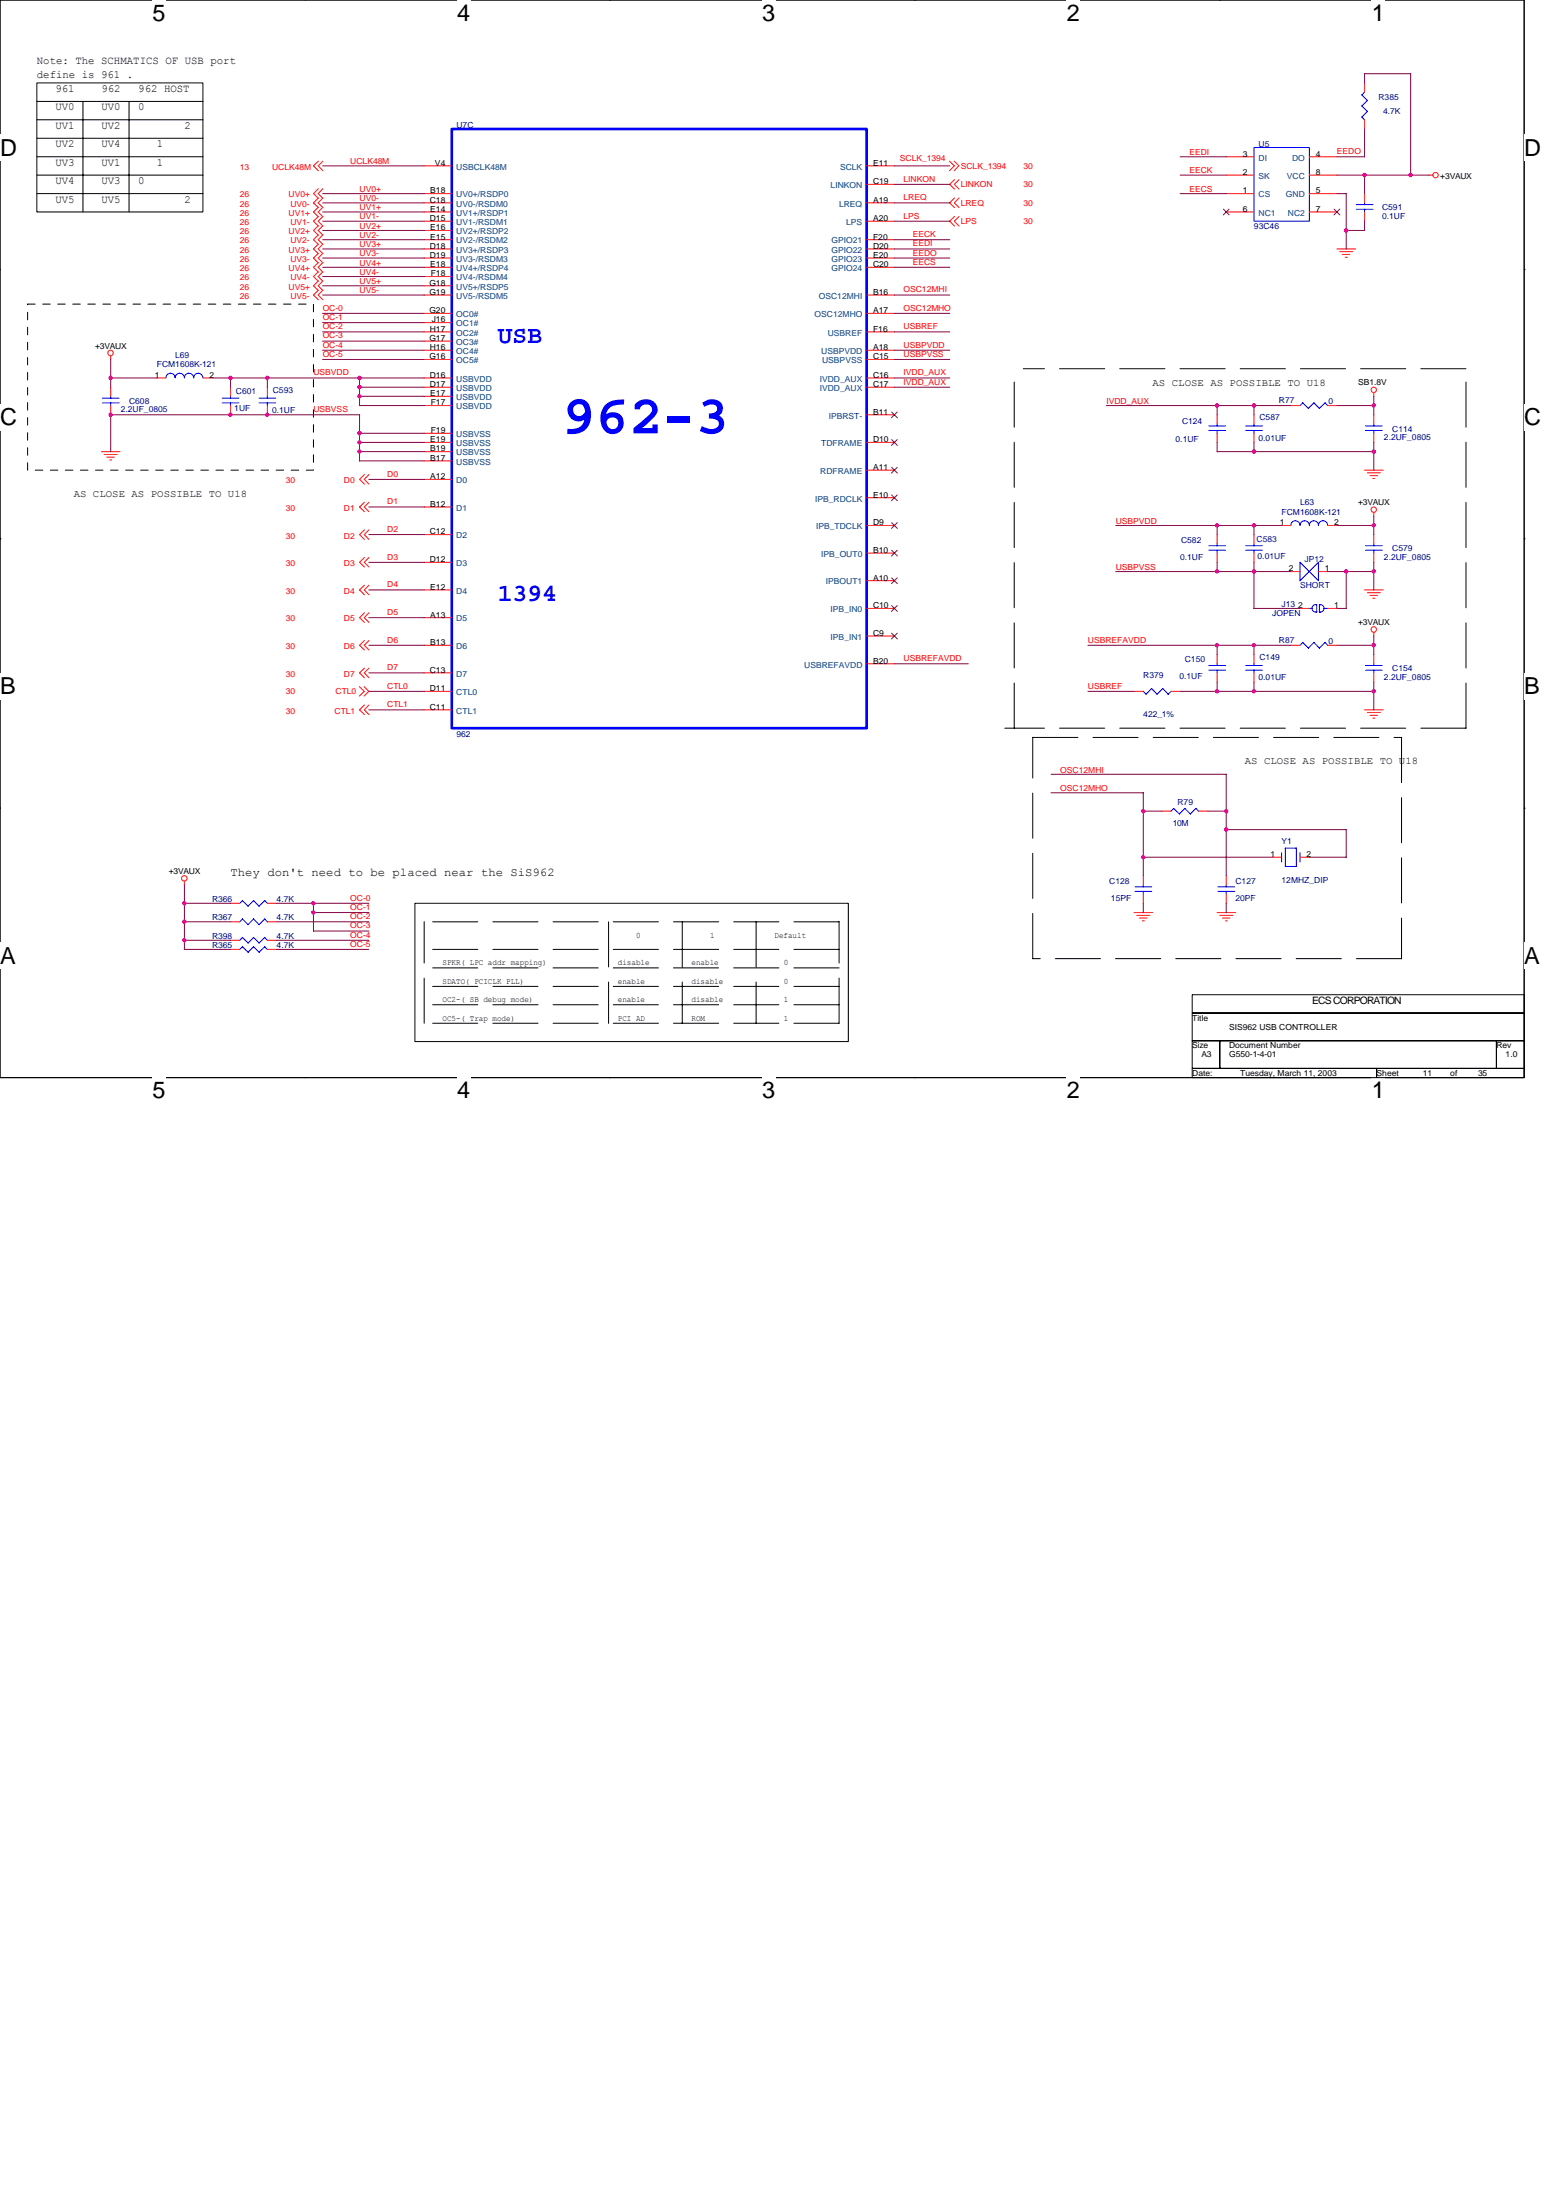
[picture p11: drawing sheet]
<svg xmlns="http://www.w3.org/2000/svg" width="210mm" height="297mm" viewBox="0 0 210 297" stroke-linecap="round" stroke-linejoin="round" font-family="sans-serif">
<path d="M0 0h205.7v145.5h-205.7z" fill="none" stroke="#000" stroke-width=".13"/>
<g fill="#fff">
<path d="M20.6 0h1.7v3.5h-1.7z"/>
<path d="M20.6 145.5h1.7v3.5h-1.7z"/>
</g>
<path d="M41.1 0h.1M41.1 145.5h.1" fill="none" stroke="#000" stroke-width=".13"/>
<g fill="#fff">
<path d="M61.7 0h1.8v3.5h-1.8z"/>
<path d="M61.7 145.5h1.8v3.5h-1.8z"/>
</g>
<path d="M82.3 0h.1M82.3 145.5h.1" fill="none" stroke="#000" stroke-width=".13"/>
<g fill="#fff">
<path d="M102.9 0h1.7v3.5h-1.7z"/>
<path d="M102.9 145.5h1.7v3.5h-1.7z"/>
</g>
<path d="M123.4 0h.1M123.4 145.5h.1" fill="none" stroke="#000" stroke-width=".13"/>
<g fill="#fff">
<path d="M144 0h1.8v3.5h-1.8z"/>
<path d="M144 145.5h1.8v3.5h-1.8z"/>
</g>
<path d="M164.6 0h.1M164.6 145.5h.1" fill="none" stroke="#000" stroke-width=".13"/>
<g fill="#fff">
<path d="M185.2 0h1.7v3.5h-1.7z"/>
<path d="M185.2 145.5h1.7v3.5h-1.7z"/>
<path d="M0 18.2h2.3v3.5h-2.3z"/>
<path d="M205.7 18.2h2.3v3.5h-2.3z"/>
<path d="M0 54.5h2.3v3.6h-2.3z"/>
<path d="M205.7 54.5h2.3v3.6h-2.3z"/>
</g>
<path d="M0 36.4h.1M205.7 36.4h.1" fill="none" stroke="#000" stroke-width=".13"/>
<g fill="#fff">
<path d="M0 90.9h2.1v3.5h-2.1z"/>
<path d="M205.7 90.9h2.1v3.5h-2.1z"/>
</g>
<path d="M0 72.7h.1M205.7 72.7h.1" fill="none" stroke="#000" stroke-width=".13"/>
<g fill="#fff">
<path d="M0 127.3h2.1v3.5h-2.1z"/>
<path d="M205.7 127.3h2.2v3.5h-2.2z"/>
</g>
<g fill="none" stroke="#000" stroke-width=".13">
<path d="M5 11.2h22.4v17.4h-22.4zM5 13.7h22.4M5 16.2h22.4M5 18.7h22.4M11.2 13.7v14.9M17.4 13.7v14.9M5 21.2h22.4M5 23.6h22.4M5 26.1h22.4M0 109.1h.1M205.7 109.1h.1M56 122h58.5v18.6h-58.5z"/>
<path d="M160.9 134.3h44.8v2.5h-44.8zM160.9 136.8h44.8v3.7h-44.8zM160.9 140.5h3.8v3.8h-3.8zM160.9 144.3h24.9v1.2h-24.9zM164.7 140.5h37.3v3.8h-37.3zM185.8 144.3h19.9v1.2h-19.9zM202 140.5h3.7v3.8h-3.7z"/>
</g>
<g fill="none" stroke="#000" stroke-width=".13" stroke-dasharray="6.1 2">
<path d="M197.9 49.8h-59.8M136.9 98.3v-48.5M139.4 99.6h49.8M189.2 99.6v29.9M197.9 98.3v-48.5M197.9 98.3h-62.3M57.3 138.2v-13.8M82.1 124.5v13.7M92.1 124.5v13.7M102.1 124.5v13.7M113.3 138.2v-13.8M113.3 133.2h-56.1"/>
<path d="M113.3 135.7h-56.1M113.3 138.2h-56.1M113.3 124.5h-56.1M113.3 130.7h-56.1M113.3 128.2h-56.1M139.4 129.4v-29.9M189.2 129.4h-49.8"/>
</g>
<path d="M3.7 41.1h38.6v22.4h-38.6v-22.4" fill="none" stroke="#000" stroke-width=".13" stroke-dasharray="1 1 1 1 1 1 1 1"/>
<g fill="none" stroke="#f00" stroke-width=".13">
<path d="M184.2 11.2v1.2M184.2 16.2v1.2M43 30.5l-.7 .6 .7 .6M43 35.5l-.7 .6 .7 .6M43 36.7l-.7 .6 .7 .7M43 25.5l-.7 .6 .7 .7M43 34.2l-.7 .6 .7 .7M43 33l-.7 .6 .7 .6M43 26.7l-.7 .7 .7 .6M43 28l-.7 .6 .7 .7M43 31.7l-.7 .7 .7 .6M43 39.2l-.7 .6 .7 .7"/>
<path d="M43 37.9l-.7 .7 .7 .6M43 29.2l-.7 .7 .7 .6M43 21.8l-.7 .6 .7 .7M43.6 30.5l-.7 .6 .7 .6M43.6 35.5l-.7 .6 .7 .6M43.6 36.7l-.7 .6 .7 .7M43.6 25.5l-.7 .6 .7 .7M43.6 34.2l-.7 .6 .7 .7M43.6 33l-.7 .6 .7 .6M43.6 26.7l-.7 .7 .7 .6M43.6 28l-.7 .6 .7 .7M43.6 31.7l-.7 .7 .7 .6"/>
<path d="M43.6 39.2l-.7 .6 .7 .7M43.6 37.9l-.7 .7 .7 .6M43.6 29.2l-.7 .7 .7 .6M43.6 21.8l-.7 .6 .7 .7M57.3 33.6h3.7M57.3 26.1h3.7M57.3 28.6h3.7M57.3 22.4h3.7M57.3 27.4h3.7M57.3 29.9h3.7M57.3 31.1h3.7M57.3 32.4h3.7"/>
<path d="M57.3 34.8h3.7M57.3 36.1h3.7M57.3 37.3h3.7M57.3 38.6h3.7M57.3 39.8h3.7M117 33.6h3.7M117 22.4h3.7M117 27.4h3.7M117 29.9h3.7M117 32.4h3.7M117 34.8h3.7M117 36.1h3.7"/>
<path d="M117 39.8h3.7M117 24.9h3.7M128.2 21.8l.6 .6-.6 .7M128.8 21.8l.6 .6-.6 .7M128.8 26.7l-.6 .7 .6 .6M128.8 24.3l-.6 .6 .6 .6M128.8 29.2l-.6 .7 .6 .6M129.5 26.7l-.7 .7 .7 .6M129.5 24.3l-.7 .6 .7 .6M129.5 29.2l-.7 .7 .7 .6M165.5 23.6h3.8M165.5 21.2h3.8"/>
<path d="M165.5 26.1h3.8M165.5 28.6h3.8M176.7 23.6h3.8M176.7 21.2h3.8M176.7 26.1h3.8M176.7 28.6h3.8M180.5 33.6h2.5M180.8 34h1.8M181.2 34.4h1M181.6 34.7h.3M184.2 26.1v1.3M184.2 28.6v1.3"/>
<path d="M192.9 23.6h.5M14.9 48v.6M14.9 52.3v1.2M14.9 54.8v1.2M21.2 51h1.2M27.4 51h1.2M31.1 52.3v1.2M31.1 54.8v1.2M36.1 52.3v1.2M36.1 54.8v1.2M57.3 51h3.7M57.3 54.8h3.7"/>
<path d="M57.3 42.3h3.7M57.3 43.6h3.7M57.3 44.8h3.7M57.3 46.1h3.7M57.3 47.3h3.7M57.3 48.5h3.7M57.3 53.5h3.7M57.3 59.7h3.7M57.3 58.5h3.7M57.3 52.3h3.7M117 51h3.7M117 42.3h3.7"/>
<path d="M117 44.8h3.7M117 47.3h3.7M117 48.5h3.7M117 59.7h3.7M117 52.3h3.7M117 56h3.7M164.3 56v1.3M164.3 58.5v1.2M169.3 56v1.3M169.3 58.5v1.2M174.2 54.8h1.3M179.2 54.8h1.3"/>
<path d="M185.4 53v.5M185.4 56v1.3M185.4 58.5v1.2M13.7 61h2.5M14.1 61.4h1.7M14.4 61.7h1M14.8 62.1h.3M49.2 67.8l-.7 .7 .7 .6M49.2 64.1l-.7 .6 .7 .7M49.2 71.5l-.7 .7 .7 .6M49.2 75.3l-.7 .6 .7 .7M49.2 79l-.7 .7 .7 .6"/>
<path d="M49.8 67.8l-.6 .7 .6 .6M49.8 64.1l-.6 .6 .6 .7M49.8 71.5l-.6 .7 .6 .6M49.8 75.3l-.6 .6 .6 .7M49.8 79l-.6 .7 .6 .6M57.3 79.7h3.7M57.3 61h3.7M57.3 64.7h3.7M57.3 68.5h3.7M57.3 72.2h3.7M57.3 75.9h3.7M57.3 62.2h3.7"/>
<path d="M117 63.5h3.7M117 71h3.7M117 67.2h3.7M117 74.7h3.7M117 78.4h3.7M164.3 72.2v1.2M164.3 74.7v1.2M169.3 72.2v1.2M169.3 74.7v1.2M173 71h1.2M174.2 77.2h1.3M178 77.2h1.2"/>
<path d="M179.2 71h1.3M184.2 79.7h2.5M184.2 63.5h2.5M184.6 63.8h1.7M184.9 64.2h1M185.3 64.6h.3M185.4 69.2v.5M185.4 72.2v1.2M185.4 74.7v1.2M48.5 92.7l.7 .6-.7 .7M49.1 92.7l.7 .6-.7 .7M49.2 82.7l-.7 .7 .7 .6"/>
<path d="M49.2 86.5l-.7 .6 .7 .7M49.2 90.2l-.7 .6 .7 .7M49.2 95.2l-.7 .6 .7 .7M49.8 82.7l-.6 .7 .6 .6M49.8 86.5l-.6 .6 .6 .7M49.8 90.2l-.6 .6 .6 .7M49.8 95.2l-.6 .6 .6 .7M57.3 95.8h3.7M57.3 87.1h3.7M57.3 90.8h3.7M57.3 83.4h3.7M57.3 93.3h3.7"/>
<path d="M117 82.1h3.7M117 85.9h3.7M117 89.6h3.7M153.1 93.3h1.2M158.1 93.3h1.2M164.3 88.4v1.2M164.3 90.8v1.3M169.3 88.4v1.2M169.3 90.8v1.3M174.2 87.1h1.3M175.5 82.1h1.2M179.2 82.1h1.3"/>
<path d="M179.2 87.1h1.3M184.2 95.8h2.5M184.6 96.2h1.7M184.6 80h1.7M184.9 96.6h1M184.9 80.4h1M185.3 97h.3M185.3 80.8h.3M185.4 85.4v.5M185.4 88.4v1.2M185.4 90.8v1.3M24.9 119v.5"/>
<path d="M154.3 118.2v1.3M156.8 109.5h1.3M161.8 109.5h1.2M165.5 118.2v1.3M171.7 115.7h1.3M175.5 115.7h1.2M31.1 127h1.3M31.1 124.5h1.3M31.1 128.2h1.3M31.1 122h1.3M36.1 127h1.2M36.1 124.5h1.2"/>
<path d="M36.1 128.2h1.2M36.1 122h1.2M153.1 123.2h2.5M153.5 123.6h1.7M153.8 124h1M154.2 124.3h.3M154.3 120.7v1.3M164.3 123.2h2.5M164.7 123.6h1.7M165 124h1M165.4 124.3h.3M165.5 120.7v1.3"/>
<circle cx="193.8" cy="23.6" r=".36"/>
<circle cx="14.9" cy="47.7" r=".37"/>
<circle cx="185.4" cy="52.6" r=".36"/>
<circle cx="185.4" cy="68.8" r=".36"/>
<circle cx="185.4" cy="85" r=".37"/>
<circle cx="24.9" cy="118.6" r=".37"/>
</g>
<g fill="none" stroke="#00f" stroke-width=".13">
<path d="M169.3 19.9h7.4v10h-7.4zM183.8 15.8l.4 .4M183.8 14.3l.8 .7M183.8 12.8l.8 .8M184.2 12.4l-.4 .4M184.6 15l-.8 .8M184.6 13.5l-.8 .8M183.1 28.3h2.2M183.1 27.6h2.2M184.2 27.4v.2M184.2 28.2v.4M13.8 54.4h2.3"/>
<path d="M13.8 53.8h2.3M14.9 53.5v.3M14.9 54.4v.4M22.4 51a.62 .62 0 0 1 .6-.6 .62 .62 0 0 1 .6 .6 .62 .62 0 0 1 .7-.6 .62 .62 0 0 1 .6 .6 .62 .62 0 0 1 .6-.6 .62 .62 0 0 1 .6 .6 .62 .62 0 0 1 .7-.6 .62 .62 0 0 1 .6 .6M30 54.4h2.3M30 53.8h2.3M31.1 53.5v.3M31.1 54.4v.4M35 54.4h2.2M35 53.8h2.2M36.1 53.5v.3M36.1 54.4v.4"/>
<path d="M163.2 58.1h2.2M163.2 57.5h2.2M164.3 57.3v.2M164.3 58.1v.4M168.1 58.1h2.3M168.1 57.5h2.3M169.3 57.3v.2M169.3 58.1v.4M175.9 54.4l.7 .8M175.9 54.4l-.4 .4M177.4 54.4l.7 .8M177.4 54.4l-.8 .7"/>
<path d="M178.9 54.4l.3 .4M178.9 54.4l-.8 .7M184.3 58.1h2.3M184.3 57.5h2.3M185.4 57.3v.2M185.4 58.1v.4M163.2 74.3h2.2M163.2 73.7h2.2M164.3 73.4v.3M164.3 74.3v.4M168.1 74.3h2.3M168.1 73.7h2.3"/>
<path d="M169.3 73.4v.3M169.3 74.3v.4M174.2 70.9a.62 .62 0 0 1 .7-.6 .62 .62 0 0 1 .6 .6 .62 .62 0 0 1 .6-.6 .62 .62 0 0 1 .6 .6 .61 .61 0 0 1 .7-.6 .61 .61 0 0 1 .6 .6 .62 .62 0 0 1 .6-.6 .62 .62 0 0 1 .6 .6M175.5 75.9v2.5M175.5 75.9l2.5 2.5M178 75.9v2.5M178 75.9l-2.5 2.5M184.3 74.3h2.3M184.3 73.7h2.3M185.4 73.4v.3M185.4 74.3v.4M154.3 93.3l.4 .4"/>
<path d="M155.4 92.9l.8 .8M155.4 93l-.7 .7M156.9 92.9l.8 .8M157 93l-.8 .7M158.1 93.3l-.4 .4M163.2 90.5h2.2M163.2 89.9h2.2M164.3 89.6v.3M164.3 90.5v.3M168.1 90.5h2.3M168.1 89.9h2.3M169.3 89.6v.3"/>
<path d="M169.3 90.5v.3M175.9 86.7l.7 .8M175.9 86.7l-.4 .4M176.6 87.5l.8-.8 .7 .8M176.7 82.1h.4M177.6 82.6a.51 .51 0 0 1-.5-.5 .51 .51 0 0 1 .6-.5v1h-.1M178.2 81.6a.51 .51 0 0 1 .5 .6 .51 .51 0 0 1-.6 .4v-1h.1M178.7 82.1h.5M178.9 86.7l.3 .4M178.9 86.7l-.8 .8M184.3 90.5h2.3M184.3 89.9h2.3"/>
<path d="M185.4 89.6v.3M185.4 90.5v.3M153.2 119.7h2.3M154.3 119.5v.3M158.4 109.2l.8 .7M158.5 109.1l-.4 .4M159.9 109.2l.8 .7M160 109.1l-.8 .8M161.4 109.2l.4 .3M161.4 109.1l-.7 .8M164.4 119.7h2.3M165.5 119.5v.3"/>
<path d="M173 115.1v1.3M175 117v-2.5h-1.5v2.5h1.5M175.5 115.1v1.3M32.4 122l.3-.4 .8 .8M32.7 126.6l.8 .7M32.7 124.1l.8 .8M32.7 127.8l.8 .8M32.7 126.6l-.3 .4M32.7 124.1l-.3 .4M32.7 127.8l-.3 .4M34.2 126.6l.8 .7M34.2 124.1l.8 .8"/>
<path d="M34.2 127.8l.8 .8M34.2 121.6l.8 .8M34.2 126.6l-.7 .7M34.2 124.1l-.7 .7M34.2 127.8l-.7 .8M34.2 121.6l-.7 .7M35.7 126.6l.4 .4M35.7 124.1l.4 .4M35.7 127.8l.4 .4M35.8 126.6l-.8 .7M35.8 124.1l-.8 .7M35.8 127.8l-.8 .8"/>
<path d="M36.1 122l-.3-.4-.8 .7M153.2 120.4h2.3M154.3 120.3v.4M164.4 120.4h2.3M165.5 120.3v.4"/>
</g>
<g fill="none" stroke="#804000" stroke-width=".13">
<path d="M165.1 28.2l.8 .8M165.9 28.2l-.8 .8M180.1 28.2l.8 .8M180.8 28.2l-.7 .8M120.4 55.6l.7 .8M120.4 59.4l.7 .7M121.1 55.6l-.8 .8M121.1 59.4l-.8 .7M120.4 63.1l.7 .8M120.4 66.8l.7 .8M120.4 74.3l.7 .8M120.4 78l.7 .8"/>
<path d="M120.4 70.6l.7 .8M121.1 63.1l-.8 .8M121.1 66.8l-.8 .8M121.1 74.3l-.8 .8M121.1 78l-.8 .8M121.1 70.6l-.8 .8M120.4 81.8l.7 .7M120.4 85.5l.7 .8M121.1 81.8l-.8 .7M121.1 85.5l-.8 .8"/>
</g>
<path d="M61 17.4h56v80.9h-56z" fill="none" stroke="#00f" stroke-width=".36"/>
<g fill="none" stroke="#800040" stroke-width=".13">
<path d="M184.2 9.9v1.3M184.2 17.4v3.8M184.2 9.9h6.2v13.8M43.6 27.4h13.7M43.6 36.1h13.7M43.6 39.8h13.7M43.6 28.6h13.7M43.6 33.6h13.7M43.6 37.3h13.7M43.6 38.6h13.7M43.6 32.4h13.7M43.6 29.9h13.7"/>
<path d="M43.6 26.1h13.7M43.6 22.4h13.7M43.6 31.1h13.7M43.6 34.8h13.7M120.7 27.4h7.5M120.7 36.1h7.5M120.7 39.8h7.5M120.7 33.6h7.5M120.7 32.4h7.5M120.7 29.9h7.5M120.7 22.4h7.5M120.7 34.8h7.5"/>
<path d="M120.7 24.9h7.5M159.3 26.1h6.2M159.3 23.6h6.2M159.3 21.2h6.2M180.5 26.1h1.2v7.5M180.5 23.6h12.4M180.5 21.2h3.7M181.7 31.1h2.5M184.2 23.6v2.6M184.2 29.9v1.2M14.9 51h6.3M14.9 48.5v3.8"/>
<path d="M28.6 51h28.7M31.1 51v1.3M36.1 51v1.3M43.5 48.5h13.8M43.5 44.8h13.8M43.5 43.6h13.8M43.5 46.1h13.8M43.5 47.3h13.8M43.5 42.3h13.8M48.5 52.3h8.8M48.5 51v3.8h8.8M48.5 56v6.3"/>
<path d="M48.5 59.7h8.8M48.5 53.5h8.8M48.5 58.5h8.8M48.6 56h-33.7v5M120.7 48.5h7.5M120.7 44.8h7.5M120.7 47.3h7.5M120.7 42.3h7.5M120.7 51h7.5M120.7 52.3h7.5M149.4 54.8h24.9M164.3 54.8v1.2"/>
<path d="M164.3 59.7v1.3M169.3 54.8v1.2M169.3 59.7v1.3M180.5 54.8h5M185.4 53.5v2.5M185.4 59.7v3.8M48.5 61h8.8M48.5 62.2h8.8M49.8 64.7h7.5M49.8 72.2h7.5M49.8 68.5h7.5M49.8 75.9h7.5"/>
<path d="M49.8 79.7h7.5M150.6 77.2h23.6M150.6 71h22.4M164.3 71v1.2M164.3 75.9v1.3M164.3 61h21.2M169.3 71v1.2M169.3 75.9v6.2M179.2 77.2h6.3M180.5 71h5M181.7 77.2v4.9h-1.2M185.4 69.7v2.5"/>
<path d="M185.4 75.9v3.8M49.8 87.1h7.5M49.8 93.3h7.5M49.8 83.4h7.5M49.8 90.8h7.5M49.8 95.8h7.5M120.7 89.6h10M146.9 87.1h27.4M146.9 93.3h6.2M159.3 93.3h26.2M164.3 87.1v1.3M164.3 92.1v1.3"/>
<path d="M169.2 82.1h6.3M169.3 87.1v1.3M169.3 92.1v1.3M180.5 87.1h5M185.4 85.9v2.5M185.4 92.1v3.8M24.9 119.5v8.7M141.9 104.5h23.6M141.9 107h12.4M154.3 115.7h17.4M154.3 107v11.3M154.3 109.5h2.5"/>
<path d="M163 109.5h2.5M165.5 104.5v13.7M165.5 112h16.2v3.8l-5-.1M24.9 128.2h6.2M24.9 127h6.2M24.9 124.5h6.2M24.9 122h6.2M37.3 128.2h12.5M37.3 122h12.5M37.3 127h12.5M37.3 124.5h12.5M42.3 125.7h7.5"/>
<path d="M42.3 122v3.7M42.3 123.2h7.5M154.3 122v1.2M165.5 122v1.2"/>
</g>
<g fill="#f0f" stroke="#f0f" stroke-width=".13">
<circle cx="185.4" cy="54.7" r=".24"/>
<circle cx="154.3" cy="109.5" r=".24"/>
<circle cx="164.3" cy="77.2" r=".23"/>
<circle cx="185.4" cy="61" r=".24"/>
<circle cx="165.5" cy="109.5" r=".23"/>
<circle cx="169.3" cy="77.2" r=".24"/>
<circle cx="164.3" cy="70.9" r=".23"/>
<circle cx="169.3" cy="70.9" r=".24"/>
<circle cx="169.3" cy="54.7" r=".24"/>
<circle cx="169.3" cy="61" r=".24"/>
<circle cx="164.3" cy="54.7" r=".24"/>
<circle cx="185.4" cy="87.1" r=".24"/>
<circle cx="185.4" cy="70.9" r=".24"/>
<circle cx="154.3" cy="115.7" r=".24"/>
<circle cx="181.7" cy="31.1" r=".24"/>
<circle cx="184.2" cy="23.6" r=".24"/>
<circle cx="165.5" cy="112" r=".24"/>
<circle cx="190.4" cy="23.6" r=".24"/>
<circle cx="42.3" cy="123.2" r=".24"/>
<circle cx="42.3" cy="122" r=".24"/>
<circle cx="24.9" cy="122" r=".24"/>
<circle cx="24.9" cy="124.4" r=".24"/>
<circle cx="164.3" cy="93.3" r=".24"/>
<circle cx="169.3" cy="93.3" r=".24"/>
<circle cx="185.4" cy="93.3" r=".24"/>
<circle cx="181.7" cy="77.2" r=".24"/>
<circle cx="24.9" cy="126.9" r=".24"/>
<circle cx="185.4" cy="77.2" r=".24"/>
<circle cx="48.5" cy="52.3" r=".24"/>
<circle cx="14.9" cy="56" r=".24"/>
<circle cx="31.1" cy="51" r=".24"/>
<circle cx="14.9" cy="51" r=".24"/>
<circle cx="31.1" cy="56" r=".24"/>
<circle cx="36.1" cy="56" r=".24"/>
<circle cx="36.1" cy="51" r=".24"/>
<circle cx="48.5" cy="51" r=".24"/>
<circle cx="48.5" cy="59.7" r=".24"/>
<circle cx="48.5" cy="58.5" r=".24"/>
<circle cx="169.3" cy="87.1" r=".24"/>
<circle cx="164.3" cy="87.1" r=".24"/>
<circle cx="48.5" cy="61" r=".24"/>
<circle cx="48.5" cy="53.5" r=".24"/>
</g>
<text font-size="7.5" fill="#00f" x="75.9" y="58.5">962-3</text>
<g font-size="3.4" fill="#00f">
<text x="67.2" y="46.4">USB</text>
<text x="67.2" y="81.2">1394</text>
</g>
<g font-size="3.2">
<text x="20.6" y="2.8">5</text>
<text x="61.7" y="2.8">4</text>
<text x="102.9" y="2.8">3</text>
<text x="144" y="2.8">2</text>
<text x="185.2" y="2.8">1</text>
<text x="0" y="21">D</text>
<text x="205.7" y="21">D</text>
<text x="0" y="57.4">C</text>
<text x="205.7" y="57.4">C</text>
<text x="0" y="93.7">B</text>
<text x="205.7" y="93.7">B</text>
<text x="0" y="130.1">A</text>
<text x="205.7" y="130.1">A</text>
<text x="20.6" y="148.3">5</text>
<text x="61.7" y="148.3">4</text>
<text x="102.9" y="148.3">3</text>
<text x="144" y="148.3">2</text>
<text x="185.2" y="148.3">1</text>
</g>
<text font-size="1.6" x="31.1" y="118.3">They don't need to be placed near the SiS962</text>
<g font-size="1.5">
<text x="5" y="8.7">Note: The SCHMATICS OF USB port</text>
<text x="5" y="10.5">define is 961 .</text>
<text x="7.5" y="12.4">961</text>
<text x="7.5" y="14.9">UV0</text>
<text x="7.5" y="17.4">UV1</text>
<text x="13.7" y="12.4">962</text>
<text x="13.7" y="17.4">UV2</text>
<text x="13.7" y="14.9">UV0</text>
<text x="18.7" y="12.4">962 HOST</text>
<text x="18.7" y="14.9">0</text>
<text x="24.9" y="17.4">2</text>
<text x="7.5" y="19.9">UV2</text>
<text x="7.5" y="22.4">UV3</text>
<text x="13.7" y="22.4">UV1</text>
<text x="13.7" y="19.9">UV4</text>
<text x="21.2" y="19.9">1</text>
<text x="21.2" y="22.4">1</text>
<text x="7.5" y="24.8">UV4</text>
<text x="7.5" y="27.3">UV5</text>
<text x="13.7" y="24.8">UV3</text>
<text x="13.7" y="27.3">UV5</text>
<text x="18.7" y="24.8">0</text>
<text x="24.9" y="27.3">2</text>
</g>
<g font-size="1.4">
<text x="155.6" y="52.1">AS CLOSE AS POSSIBLE TO U18</text>
<text x="9.9" y="67.1">AS CLOSE AS POSSIBLE TO U18</text>
<text x="168" y="103.2">AS CLOSE AS POSSIBLE TO U18</text>
<text x="177.1" y="135.6">ECS CORPORATION</text>
</g>
<g font-size="1.1" fill="#000080">
<text x="61.6" y="17.3">U7C</text>
<text x="186.1" y="13.5">R385</text>
<text x="186.7" y="15.5">4.7K</text>
<text x="169.9" y="19.8">U5</text>
<text x="186.6" y="28.4">C591</text>
<text x="186.6" y="29.5">0.1UF</text>
<text x="169.3" y="30.9">93C46</text>
<text x="21.2" y="49.6">FCM1608K-121</text>
<text x="23.6" y="48.3">L69</text>
<text x="31.9" y="53.2">C601</text>
<text x="36.8" y="53">C593</text>
<text x="16.3" y="55.6">2.2UF_0805</text>
<text x="17.4" y="54.5">C608</text>
<text x="31.6" y="55.5">1UF</text>
<text x="36.7" y="55.8">0.1UF</text>
<text x="158.7" y="59.6">0.1UF</text>
<text x="159.6" y="57.3">C124</text>
<text x="169.9" y="59.5">0.01UF</text>
<text x="170" y="56.8">C587</text>
<text x="172.6" y="54.4">R77</text>
<text x="179.3" y="54.5">0</text>
<text x="186.8" y="59.4">2.2UF_0805</text>
<text x="187.9" y="58.3">C114</text>
<text x="173" y="69.5">FCM1608K-121</text>
<text x="175.5" y="68.2">L63</text>
<text x="159.3" y="75.6">0.1UF</text>
<text x="159.4" y="73.3">C582</text>
<text x="169.6" y="73.2">C583</text>
<text x="169.8" y="75.4">0.01UF</text>
<text x="176.1" y="75.8">JP12</text>
<text x="186.8" y="75.6">2.2UF_0805</text>
<text x="187.9" y="74.4">C579</text>
<text x="171.7" y="83.2">JOPEN</text>
<text x="173" y="81.9">J13</text>
<text x="175.5" y="79.4">SHORT</text>
<text x="159.9" y="89.4">C150</text>
<text x="170" y="89.1">C149</text>
<text x="172.6" y="86.8">R87</text>
<text x="179.3" y="86.9">0</text>
<text x="154.3" y="91.5">R379</text>
<text x="159.2" y="91.6">0.1UF</text>
<text x="169.9" y="91.9">0.01UF</text>
<text x="186.8" y="91.8">2.2UF_0805</text>
<text x="187.9" y="90.6">C154</text>
<text x="61.6" y="99.5">962</text>
<text x="154.3" y="96.9">422_1%</text>
<text x="158.3" y="111.5">10M</text>
<text x="158.9" y="108.7">R79</text>
<text x="173" y="113.9">Y1</text>
<text x="149.7" y="119.4">C128</text>
<text x="166.8" y="119.4">C127</text>
<text x="173" y="119.3">12MHZ_DIP</text>
<text x="28.6" y="124.2">R367</text>
<text x="28.6" y="121.8">R366</text>
<text x="37.3" y="124.2">4.7K</text>
<text x="37.3" y="121.8">4.7K</text>
<text x="150" y="121.6">15PF</text>
<text x="166.8" y="121.6">20PF</text>
<text x="28.6" y="126.7">R398</text>
<text x="28.6" y="128">R365</text>
<text x="37.3" y="126.7">4.7K</text>
<text x="37.3" y="128">4.7K</text>
</g>
<g font-size="1.1" fill="#f00">
<text x="32.4" y="22.9">13</text>
<text x="36.7" y="22.9">UCLK48M</text>
<text x="47.3" y="22.2">UCLK48M</text>
<text x="121.5" y="21.8">SCLK_1394</text>
<text x="129.7" y="22.8">SCLK_1394</text>
<text x="138.2" y="22.8">30</text>
<text x="160.5" y="23.4">EECK</text>
<text x="160.5" y="20.9">EEDI</text>
<text x="180.5" y="20.8">EEDO</text>
<text x="32.4" y="26.6">26</text>
<text x="32.4" y="29.1">26</text>
<text x="32.4" y="27.9">26</text>
<text x="38.9" y="26.6">UV0+</text>
<text x="38.9" y="29.1">UV1+</text>
<text x="39.2" y="27.9">UV0-</text>
<text x="48.5" y="27.2">UV0-</text>
<text x="48.5" y="28.4">UV1+</text>
<text x="48.5" y="29.6">UV1-</text>
<text x="48.5" y="25.9">UV0+</text>
<text x="122" y="27">LREQ</text>
<text x="122" y="24.5">LINKON</text>
<text x="122" y="29.5">LPS</text>
<text x="129.7" y="27.8">LREQ</text>
<text x="129.7" y="25.3">LINKON</text>
<text x="138.2" y="27.8">30</text>
<text x="138.2" y="25.3">30</text>
<text x="160.5" y="25.9">EECS</text>
<text x="32.4" y="31.6">26</text>
<text x="32.4" y="34.1">26</text>
<text x="32.4" y="35.4">26</text>
<text x="32.4" y="32.9">26</text>
<text x="32.4" y="30.4">26</text>
<text x="38.9" y="31.6">UV2+</text>
<text x="38.9" y="34.1">UV3+</text>
<text x="39.2" y="35.4">UV3-</text>
<text x="39.2" y="32.9">UV2-</text>
<text x="39.2" y="30.4">UV1-</text>
<text x="48.5" y="35.9">UV4+</text>
<text x="48.5" y="30.9">UV2+</text>
<text x="48.5" y="34.6">UV3-</text>
<text x="48.5" y="33.4">UV3+</text>
<text x="48.5" y="32.1">UV2-</text>
<text x="123.2" y="33.3">EEDI</text>
<text x="123.2" y="32">EECK</text>
<text x="123.2" y="35.8">EECS</text>
<text x="123.2" y="34.5">EEDO</text>
<text x="129.7" y="30.3">LPS</text>
<text x="138.2" y="30.3">30</text>
<text x="32.4" y="36.6">26</text>
<text x="32.4" y="39.1">26</text>
<text x="32.4" y="37.8">26</text>
<text x="32.4" y="40.3">26</text>
<text x="38.9" y="36.6">UV4+</text>
<text x="38.9" y="39.1">UV5+</text>
<text x="39.2" y="37.8">UV4-</text>
<text x="39.2" y="40.3">UV5-</text>
<text x="43.6" y="42">OC-0</text>
<text x="48.5" y="39.6">UV5-</text>
<text x="48.5" y="37.1">UV4-</text>
<text x="48.5" y="38.4">UV5+</text>
<text x="122" y="39.5">OSC12MHI</text>
<text x="122" y="42">OSC12MHO</text>
<text x="43.6" y="44.4">OC-2</text>
<text x="43.6" y="43.2">OC-1</text>
<text x="43.6" y="45.7">OC-3</text>
<text x="43.6" y="46.9">OC-4</text>
<text x="122" y="44.5">USBREF</text>
<text x="122" y="46.9">USBPVDD</text>
<text x="42.3" y="50.7">USBVDD</text>
<text x="43.6" y="48.2">OC-5</text>
<text x="122" y="50.7">IVDD_AUX</text>
<text x="122" y="51.9">IVDD_AUX</text>
<text x="122" y="48.2">USBPVSS</text>
<text x="42.3" y="55.6">USBVSS</text>
<text x="149.4" y="54.5">IVDD_AUX</text>
<text x="38.6" y="65.2">30</text>
<text x="46.4" y="65.2">D0</text>
<text x="52.3" y="64.4">D0</text>
<text x="38.6" y="69">30</text>
<text x="46.4" y="69">D1</text>
<text x="52.3" y="71.8">D2</text>
<text x="52.3" y="68.1">D1</text>
<text x="150.6" y="70.7">USBPVDD</text>
<text x="38.6" y="72.7">30</text>
<text x="38.6" y="76.4">30</text>
<text x="46.4" y="72.7">D2</text>
<text x="46.4" y="76.4">D3</text>
<text x="52.3" y="75.6">D3</text>
<text x="150.6" y="76.9">USBPVSS</text>
<text x="38.6" y="80.2">30</text>
<text x="38.6" y="83.9">30</text>
<text x="46.4" y="80.2">D4</text>
<text x="46.4" y="83.9">D5</text>
<text x="52.3" y="79.3">D4</text>
<text x="52.3" y="83">D5</text>
<text x="38.6" y="87.6">30</text>
<text x="46.4" y="87.6">D6</text>
<text x="52.3" y="86.8">D6</text>
<text x="122" y="89.3">USBREFAVDD</text>
<text x="146.9" y="86.8">USBREFAVDD</text>
<text x="38.6" y="91.4">30</text>
<text x="38.6" y="93.7">30</text>
<text x="45.3" y="93.7">CTL0</text>
<text x="46.4" y="91.4">D7</text>
<text x="52.3" y="90.5">D7</text>
<text x="52.3" y="95.5">CTL1</text>
<text x="52.3" y="93">CTL0</text>
<text x="146.9" y="93">USBREF</text>
<text x="38.6" y="96.4">30</text>
<text x="45.2" y="96.4">CTL1</text>
<text x="143.1" y="104.3">OSC12MHI</text>
<text x="143.1" y="106.8">OSC12MHO</text>
<text x="47.3" y="125.3">OC-3</text>
<text x="47.3" y="121.6">OC-0</text>
<text x="47.3" y="122.9">OC-1</text>
<text x="47.3" y="124.1">OC-2</text>
<text x="47.3" y="127.8">OC-5</text>
<text x="47.3" y="126.6">OC-4</text>
</g>
<g font-size="1.1">
<text x="58.7" y="22.4">V4</text>
<text x="117.9" y="22.4">E11</text>
<text x="167.8" y="21.1">3</text>
<text x="167.8" y="23.6">2</text>
<text x="177.6" y="21.1">4</text>
<text x="177.6" y="23.6">8</text>
<text x="58" y="27.4">C18</text>
<text x="58" y="29.8">D15</text>
<text x="58.1" y="26.1">B18</text>
<text x="58.1" y="28.6">E14</text>
<text x="117.9" y="27.4">A19</text>
<text x="117.9" y="29.8">A20</text>
<text x="117.9" y="24.9">C19</text>
<text x="167.8" y="26.1">1</text>
<text x="167.8" y="28.6">6</text>
<text x="177.6" y="26.1">5</text>
<text x="177.6" y="28.6">7</text>
<text x="194.4" y="24.2">+3VAUX</text>
<text x="58" y="33.6">D18</text>
<text x="58" y="34.8">D19</text>
<text x="58.1" y="31.1">E16</text>
<text x="58.1" y="32.3">E15</text>
<text x="117.9" y="32.3">F20</text>
<text x="117.9" y="33.6">D20</text>
<text x="117.9" y="34.8">E20</text>
<text x="58" y="38.6">G18</text>
<text x="58" y="39.8">G19</text>
<text x="58.1" y="36.1">E18</text>
<text x="58.1" y="37.3">F18</text>
<text x="117.9" y="39.8">B16</text>
<text x="117.9" y="36.1">C20</text>
<text x="12.8" y="47.1">+3VAUX</text>
<text x="58" y="42.3">G20</text>
<text x="58" y="46">G17</text>
<text x="58" y="44.8">H17</text>
<text x="58" y="47.3">H16</text>
<text x="58.3" y="43.5">J16</text>
<text x="117.9" y="47.3">A18</text>
<text x="117.9" y="44.8">F16</text>
<text x="117.9" y="42.3">A17</text>
<text x="20.9" y="51">1</text>
<text x="28.3" y="51">2</text>
<text x="58" y="48.5">G16</text>
<text x="58" y="51">D16</text>
<text x="58" y="52.3">D17</text>
<text x="58.1" y="53.5">E17</text>
<text x="117.9" y="48.5">C15</text>
<text x="117.9" y="51">C16</text>
<text x="117.9" y="52.3">C17</text>
<text x="183.3" y="52">SB1.8V</text>
<text x="58.1" y="59.7">E19</text>
<text x="58.1" y="58.5">F19</text>
<text x="58.1" y="54.7">F17</text>
<text x="117.9" y="56">B11</text>
<text x="117.9" y="59.7">D10</text>
<text x="58.1" y="64.7">A12</text>
<text x="58.1" y="61">B19</text>
<text x="58.1" y="62.2">B17</text>
<text x="117.9" y="63.5">A11</text>
<text x="58.1" y="68.4">B12</text>
<text x="117.9" y="67.2">E10</text>
<text x="117.9" y="70.9">D9</text>
<text x="172.7" y="70.9">1</text>
<text x="180.1" y="70.9">2</text>
<text x="183.3" y="68.2">+3VAUX</text>
<text x="58" y="72.2">C12</text>
<text x="58" y="75.9">D12</text>
<text x="117.9" y="74.7">B10</text>
<text x="174" y="77.2">2</text>
<text x="178.8" y="77.2">1</text>
<text x="58.1" y="79.6">E12</text>
<text x="58.1" y="83.4">A13</text>
<text x="117.9" y="78.4">A10</text>
<text x="117.9" y="82.1">C10</text>
<text x="175.2" y="82.1">2</text>
<text x="180.1" y="82.1">1</text>
<text x="58.1" y="87.1">B13</text>
<text x="117.9" y="85.9">C9</text>
<text x="117.9" y="89.6">B20</text>
<text x="183.3" y="84.4">+3VAUX</text>
<text x="58" y="90.8">C13</text>
<text x="58" y="93.3">D11</text>
<text x="58" y="95.8">C11</text>
<text x="22.8" y="118">+3VAUX</text>
<text x="171.5" y="115.7">1</text>
<text x="176.4" y="115.7">2</text>
<text x="59.7" y="130.3">SPKR( LPC addr mapping)</text>
<text x="83.4" y="130.3">disable</text>
<text x="85.9" y="126.6">0</text>
<text x="93.3" y="130.3">enable</text>
<text x="95.8" y="126.6">1</text>
<text x="104.5" y="126.6">Default</text>
<text x="105.8" y="130.3">0</text>
<text x="59.7" y="137.8">OC5-( Trap mode)</text>
<text x="59.7" y="135.3">OC2-( SB debug mode)</text>
<text x="59.7" y="132.8">SDATO( PCICLK PLL)</text>
<text x="83.4" y="132.8">enable</text>
<text x="83.4" y="135.3">enable</text>
<text x="83.4" y="137.8">PCI AD</text>
<text x="93.3" y="132.8">disable</text>
<text x="93.3" y="137.8">ROM</text>
<text x="93.3" y="135.3">disable</text>
<text x="105.8" y="132.8">0</text>
<text x="105.8" y="137.8">1</text>
<text x="105.8" y="135.3">1</text>
<text x="160.9" y="137.8">Title</text>
<text x="160.9" y="141.5">Size</text>
<text x="162.2" y="142.8">A3</text>
<text x="165.9" y="141.5">Document Number</text>
<text x="165.9" y="142.8">G550-1-4-01</text>
<text x="165.9" y="139">SIS962 USB CONTROLLER</text>
<text x="202" y="141.5">Rev</text>
<text x="203.2" y="142.8">1.0</text>
<text x="160.9" y="145.3">Date:</text>
<text x="167.4" y="145.3">Tuesday, March 11, 2003</text>
<text x="185.8" y="145.3">Sheet</text>
<text x="192" y="145.3">11</text>
<text x="195.8" y="145.3">of</text>
<text x="199.5" y="145.3">35</text>
</g>
<g font-size="1.1" fill="#004080">
<text x="61.6" y="22.9">USBCLK48M</text>
<text x="113.4" y="22.9">SCLK</text>
<text x="169.9" y="21.7">DI</text>
<text x="174.4" y="21.7">DO</text>
<text x="61.6" y="26.6">UV0+/RSDP0</text>
<text x="61.6" y="27.9">UV0-/RSDM0</text>
<text x="61.6" y="29.1">UV1+/RSDP1</text>
<text x="112.1" y="25.4">LINKON</text>
<text x="113.3" y="27.9">LREQ</text>
<text x="169.9" y="24.2">SK</text>
<text x="169.9" y="26.6">CS</text>
<text x="169.9" y="29.1">NC1</text>
<text x="173.6" y="26.6">GND</text>
<text x="173.7" y="24.2">VCC</text>
<text x="173.8" y="29.1">NC2</text>
<text x="61.6" y="30.4">UV1-/RSDM1</text>
<text x="61.6" y="31.6">UV2+/RSDP2</text>
<text x="61.6" y="32.9">UV2-/RSDM2</text>
<text x="61.6" y="34.1">UV3+/RSDP3</text>
<text x="61.6" y="35.3">UV3-/RSDM3</text>
<text x="112.2" y="32.9">GPIO21</text>
<text x="112.2" y="34.1">GPIO22</text>
<text x="112.2" y="35.3">GPIO23</text>
<text x="114.2" y="30.4">LPS</text>
<text x="61.6" y="36.6">UV4+/RSDP4</text>
<text x="61.6" y="37.8">UV4-/RSDM4</text>
<text x="61.6" y="39.1">UV5+/RSDP5</text>
<text x="61.6" y="40.3">UV5-/RSDM5</text>
<text x="110.5" y="40.3">OSC12MHI</text>
<text x="112.2" y="36.6">GPIO24</text>
<text x="61.6" y="42.8">OC0#</text>
<text x="61.6" y="44.1">OC1#</text>
<text x="61.6" y="45.3">OC2#</text>
<text x="61.6" y="46.6">OC3#</text>
<text x="61.6" y="47.8">OC4#</text>
<text x="110" y="42.8">OSC12MHO</text>
<text x="110.8" y="47.8">USBPVDD</text>
<text x="111.7" y="45.3">USBREF</text>
<text x="61.6" y="49">OC5#</text>
<text x="61.6" y="51.5">USBVDD</text>
<text x="61.6" y="52.8">USBVDD</text>
<text x="110.7" y="51.5">IVDD_AUX</text>
<text x="110.7" y="52.8">IVDD_AUX</text>
<text x="111" y="49">USBPVSS</text>
<text x="61.6" y="54">USBVDD</text>
<text x="61.6" y="59">USBVSS</text>
<text x="61.6" y="55.3">USBVDD</text>
<text x="111.9" y="56.5">IPBRST-</text>
<text x="61.6" y="60.2">USBVSS</text>
<text x="61.6" y="65.2">D0</text>
<text x="61.6" y="61.5">USBVSS</text>
<text x="61.6" y="62.7">USBVSS</text>
<text x="110.7" y="64">RDFRAME</text>
<text x="110.8" y="60.2">TDFRAME</text>
<text x="61.6" y="69">D1</text>
<text x="110" y="67.7">IPB_RDCLK</text>
<text x="110.2" y="71.5">IPB_TDCLK</text>
<text x="61.6" y="72.7">D2</text>
<text x="61.6" y="76.4">D3</text>
<text x="110.8" y="75.2">IPB_OUT0</text>
<text x="61.6" y="80.2">D4</text>
<text x="61.6" y="83.9">D5</text>
<text x="111.5" y="78.9">IPBOUT1</text>
<text x="112.1" y="82.7">IPB_IN0</text>
<text x="61.6" y="87.6">D6</text>
<text x="112.1" y="86.4">IPB_IN1</text>
<text x="61.6" y="91.4">D7</text>
<text x="61.6" y="93.9">CTL0</text>
<text x="108.6" y="90.1">USBREFAVDD</text>
<text x="61.6" y="96.4">CTL1</text>
</g>
</svg>
